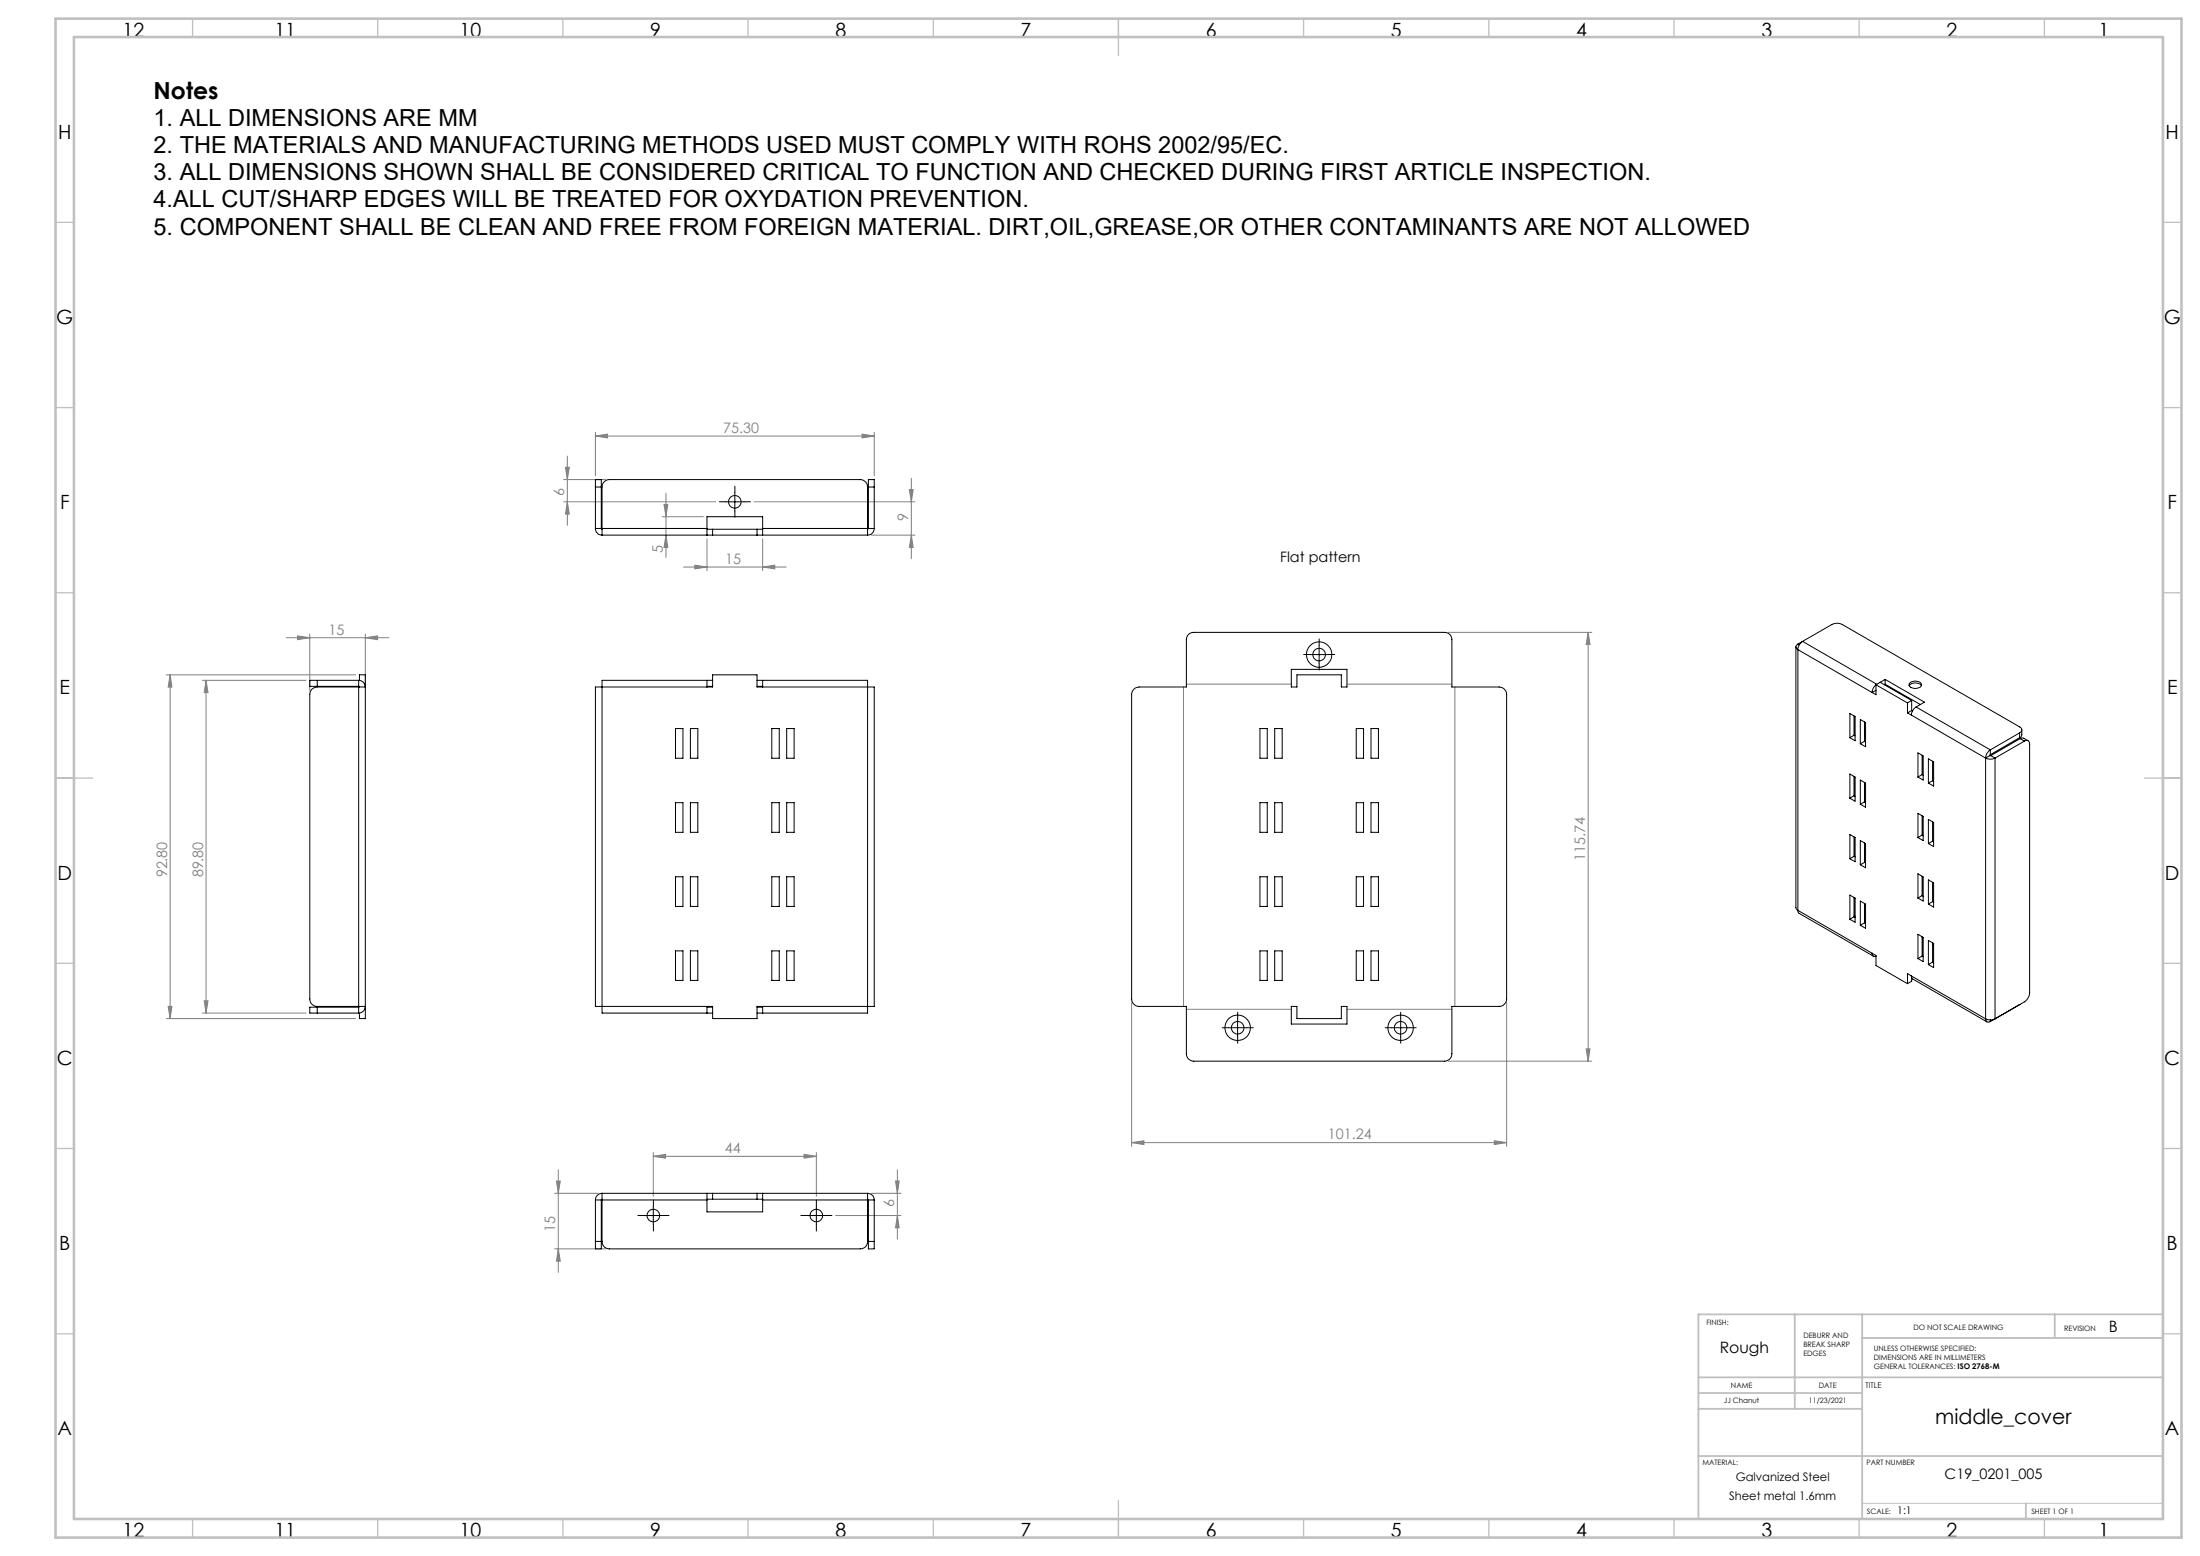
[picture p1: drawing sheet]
<svg xmlns="http://www.w3.org/2000/svg" width="594mm" height="420mm" viewBox="0 0 594 420" stroke-linecap="round" stroke-linejoin="round" font-family="sans-serif">
<g fill="none" stroke="#808080" stroke-width=".27">
<path d="M160.8 117.7l3.2-.5v1zM160.8 116.7v11.8M160.8 117.7h75.2M232.8 117.2l3.2 .5-3.2 .5zM236 116.7v11.8M152.2 135.4h41M152.2 129.5h11.3M152.7 126.1h1l-.5 3.4zM153.2 135.4l.5 3.4h-1zM153.2 123.1v18.7M178.8 139.5h11.1M179.3 136.2h1l-.5 3.3z"/>
<path d="M179.8 133.1v17.4M203.6 135.4h43.5M245.5 132.2h1.1l-.5 3.2zM246.1 129.1v21.7M179.8 144.4l.5 3.4h-1zM184.5 153.1h27.8M187.6 152.6l3.3 .5-3.3 .4zM190.9 145.5v8.5M205.9 153.1l3.3-.5v.9zM205.9 145.5v8.5M235.3 144.4h11.8M246.1 144.4l.5 3.4h-1.1z"/>
<path d="M77.3 172.1h27.7M80.3 171.6l3.3 .5-3.3 .6zM83.6 171.2v15.3M98.6 172.1l3.4-.5v1.1zM98.6 171.2v13.2M391 170.7h38.8M428.8 170.7v115.7M428.8 170.7l.5 3.3h-1zM44.9 182.2h51.1M45.9 182.2l.5 3.3h-1zM45.9 182.2v92.7M54.6 183.6h28"/>
<path d="M55.6 183.6l.6 3.4h-1.1zM55.6 183.6v89.9M319.5 185.4v86.3M320.3 184.7h28.4M363.7 184.7h28.3M392.8 185.4v86.3M44.9 274.9h51.1M45.4 271.7h1l-.5 3.2zM54.6 273.5h28M55.1 270.1h1.1l-.6 3.4zM305.5 270.7v38.7M320.3 272.4h28.4"/>
<path d="M363.7 272.4h28.3M406.8 270.7v38.7M391 286.4h38.8M428.3 283.1h1l-.5 3.3zM150.2 318.8h1.1l-.6 3.3zM150.7 315.8v27.6M176.4 312.1l3.3-.5v1zM176.4 311.1v11.8M176.4 312.1h44M217.1 311.6l3.3 .5-3.3 .5zM220.4 311.1v11.8M241.8 318.8h1l-.5 3.3z"/>
<path d="M242.3 315.8v18.7M305.5 308.4l3.4-.5v1zM305.5 308.4h101.3M403.5 307.9l3.3 .5-3.3 .5zM149.8 322.1h11.7M149.8 337.1h13.7M150.7 337.1l.6 3.3h-1.1zM225.6 328.1h17.7M235.3 322.1h8M242.3 328.1l.5 3.3h-1z"/>
</g>
<g fill="none" stroke="#000" stroke-width=".27" stroke-dasharray="30.5 1.3 1.3 1.3">
<path d="M195.9 135.4h-1.7M198.4 132.9v-1.7M198.4 137.9v1.7M200.9 135.4h1.7M353.7 176.7h-1.7M356.2 174.2v-1.7M356.2 179.2v1.7M358.7 176.7h1.7M331.7 277.4h-1.7M334.2 274.9v-1.7M334.2 279.9v1.7M336.7 277.4h1.7"/>
<path d="M375.7 277.4h-1.7M378.2 274.9v-1.7M378.2 279.9v1.7M380.7 277.4h1.7M173.9 328.1h-1.7M176.4 325.6v-1.7M176.4 330.6v1.7M178.9 328.1h1.7M217.9 328.1h-1.7M220.4 325.6v-1.7M220.4 330.6v1.7M222.9 328.1h1.7"/>
</g>
<path d="M195.9 135.4h5M198.4 132.9v5.1M353.7 176.7h5M356.2 174.2v5M331.7 277.4h5M334.2 274.9v5M375.7 277.4h5M378.2 274.9v5M173.9 328.1h5M176.4 325.6v5M217.9 328.1h5M220.4 325.6v5" fill="none" stroke="#000" stroke-width=".27"/>
<path d="M502.8 405.8h81.2" fill="none" stroke="#c0c0c0" stroke-width=".27"/>
<g fill="none" stroke="#c0c0c0" stroke-width=".35">
<path d="M52 5v5M102 5v5M152 5v5M202 5v5M252 5v5M302 5v10M352 5v5M402 5v5M452 5v5M502 5v5M552 5v5M15 60h5"/>
<path d="M584 60h5M15 110h5M584 110h5M15 160h5M584 160h5M15 210h10M579 210h10M15 260h5M584 260h5M15 310h5M584 310h5M15 360h5"/>
<path d="M584 360h5M52 410v5M102 410v5M152 410v5M202 410v5M252 410v5M302 405v10M352 410v5M402 410v5M452 410v5M502 410v5M552 410v5"/>
</g>
<path d="M484.6 354.8v25.5M502.8 354.8v55.2M554.8 354.8v6.4M584 354.8h-125.4v55.2M458.6 371.8h125.4M458.6 376h44.2M502.8 361.2h81.2M458.6 380.3h44.2M458.6 393h125.4M547 405.8v4.2" fill="none" stroke="#c0c0c0" stroke-width=".5"/>
<path d="M15 5h574v410h-574zM20 10h564v400h-564z" fill="none" stroke="#c0c0c0" stroke-width=".7"/>
<g fill="#808080">
<path d="M205.9 153.1l3.3-.5v.9zM187.6 152.6l3.3 .5-3.3 .4zM403.5 307.9l3.3 .5-3.3 .5zM305.5 308.4l3.4-.5v1z"/>
<path d="M160.8 117.7l3.2-.5v1zM232.8 117.2l3.2 .5-3.2 .5zM176.4 312.1l3.3-.5v1zM217.1 311.6l3.3 .5-3.3 .5z"/>
<path d="M80.3 171.6l3.3 .5-3.3 .6zM98.6 172.1l3.4-.5v1.1z"/>
<path d="M153.2 135.4l.5 3.4h-1zM152.7 126.1h1l-.5 3.4zM242.3 328.1l.5 3.3h-1zM241.8 318.8h1l-.5 3.3z"/>
<path d="M45.9 182.2l.5 3.3h-1zM45.4 271.7h1l-.5 3.2zM245.5 132.2h1.1l-.5 3.2zM246.1 144.4l.5 3.4h-1.1zM179.3 136.2h1l-.5 3.3zM179.8 144.4l.5 3.4h-1zM150.2 318.8h1.1l-.6 3.3zM150.7 337.1l.6 3.3h-1.1zM428.8 170.7l.5 3.3h-1zM428.3 283.1h1l-.5 3.3z"/>
<path d="M55.6 183.6l.6 3.4h-1.1zM55.1 270.1h1.1l-.6 3.4z"/>
</g>
<g fill="none" stroke="#000" stroke-width=".27">
<path d="M160.8 131.5v-2h1.5v2M160.8 131.5v11.1M160.8 131.5h1.5M162.3 131.5v11.1M234.5 131.5v-2h1.5v2M234.5 131.5h1.5M234.5 131.5v11.1M236 131.5v11.1M160.8 142.6a1.81 1.81 0 0 0 1.8 1.8M160.8 142.6h1.5M162.3 142.6l.3 .3M162.6 142.6v-11.1a1.99 1.99 0 0 1 1.9-2h67.8a1.99 1.99 0 0 1 1.9 2v11.1"/>
<path d="M162.6 142.6v1.8M162.6 144.4h71.6M162.6 142.6h28.3M190.9 142.6v1.8M190.9 142.9h15M190.9 142.6v-3.1h15v3.1M192.4 142.9v1.5M204.4 142.9v1.5M205.9 142.6v1.8M205.9 142.6h28.3M234.2 142.6v1.8M234.5 142.6l-.3 .3"/>
<path d="M234.5 142.6h1.5M236 142.6a1.81 1.81 0 0 1-1.8 1.8M320.9 171.3l.7-.5 .7-.1h67.7a1.93 1.93 0 0 1 2 2v12.7h12.8a2.05 2.05 0 0 1 2 2v82.2a2.05 2.05 0 0 1-2 2.1h-12.8v12.7a1.99 1.99 0 0 1-2 2h-67.7a1.99 1.99 0 0 1-2-2v-12.7h-12.7a2.05 2.05 0 0 1-2.1-2.1v-82.2a2.05 2.05 0 0 1 2.1-2h12.7v-12.7l.2-.8zM484.9 174.6v70.4l.5 .7M485.4 173.9a.78 .78 0 0 0-.5 .7 .78 .78 0 0 0 .5 .7M485.4 175.3v70.4M485.4 175.3l20.1 11.6M485.4 173.9l.4 .2M486.7 173.2l-1.3 .7M486.7 173.1l7.9-4.5a3 3 0 0 1 2.8 0l47.9 27.6a.85 .85 0 0 1 .6 .8 .85 .85 0 0 1-.6 .8M486.7 173.1a2.69 2.69 0 0 0-1.3 2.2M486.7 173.1l20 11.6"/>
<path d="M85.7 183.6h-2.1v1.7h2.1M85.7 183.6h11.1M85.7 185.3h11.1M85.7 183.6v1.7M96.8 185.4h-11.1a1.99 1.99 0 0 0-2.1 2v82.2a1.99 1.99 0 0 0 2.1 2.1h11.1M96.8 183.6a1.75 1.75 0 0 1 1.8 1.8h-1.8M96.8 185.3l.2 .1M96.8 183.6v1.7M96.8 185.4v86.3M97 183.7v-1.5h1.6v92.7h-1.6v-1.4M162.6 185.4h-1.8v86.3h1.8M162.6 185.4v86.3"/>
<path d="M162.6 185.4h29.8v-3.2h12v3.2h29.8M182.4 196.7h2v8h-2zM186.4 196.7h2v8h-2zM190.9 183.6v1.8M190.9 185.3h1.5M192.4 183.6h-29.8v1.8M204.4 183.6h29.8v1.8M204.4 185.3h1.5M205.9 183.6v1.8M208.4 196.7h2v8h-2zM212.4 196.7h2v8h-2zM234.2 185.4h1.8v86.3h-1.8"/>
<path d="M234.2 185.4v86.3M340.2 196.7h2v8h-2zM344.2 196.7h2v8h-2zM348.7 180.7h15v4.7h-1.5v-3.2h-12v3.2h-1.5zM366.2 196.7h2v8h-2zM370.2 196.7h2v8h-2zM499.5 192.6l1.4 .8v6.5l-1.4-.8zM500.6 198.5l-1.1 .6M500.6 193.2v5.3M500.6 198.5l.3 .1M502.3 194.2l1.4 .8v6.6l-1.4-.9zM503.4 194.9v5.2"/>
<path d="M506.5 184.8a3 3 0 0 0-1 2.1M506.5 184.8v2.7l-1-.6M506.5 184.8l8.5 4.9M506.5 186.3l-1 .6M507.6 184.2l-1.1 .6M507.6 184.2l8.5 4.9M509 183.4l10.6 6.1-2.3 1.3M509 183.4l-1.4 .8M509 183.4v1.3M509 184.7l9.5 5.5M509 184.7l-.2 .1M515 189.7v2.7"/>
<path d="M515 192.4l1.1 .6M515.5 185.1a2.17 2.17 0 0 1 3.3 0M515.7 184.3a2.2 2.2 0 0 1 3.1 .4 1.85 1.85 0 0 1-2.6 .9l-.7-.4-.1-.5zM516.1 193l20 11.6M516.1 189.1l-1.1 .6M516.1 191.8l-1.1 .6M516.1 189.1v2.7M516.1 191.8l.3 .1M517.3 190.8a2.7 2.7 0 0 0-1.2 2.2M517.3 190.8l20.1 11.6M545.3 197.8l-7.9 4.6M545.3 197.8v1.3"/>
<path d="M545.3 199.1l-7.9 4.6M545.4 199.4l.8-.2 1.4 .7M545.4 199.4l-7.9 4.6M545.4 199.4l1.2 .6M545.9 197v1.6l-.6 .5M182.4 216.7h2v8h-2zM186.4 216.7h2v8h-2zM208.4 216.7h2v8h-2zM212.4 216.7h2v8h-2zM340.2 216.7h2v8h-2zM344.2 216.7h2v8h-2zM366.2 216.7h2v8h-2z"/>
<path d="M370.2 216.7h2v8h-2zM499.5 208.9l1.4 .8v6.6l-1.4-.8zM500.6 209.6v5.2M500.6 214.8l-1.1 .7M500.6 214.8l.3 .2M502.3 210.6l1.4 .8v6.5l-1.4-.8zM503.4 200.1l-1.1 .6M503.4 211.2v5.2M503.4 200.1l.3 .2M503.4 216.4l-1.1 .7M503.4 216.4l.3 .2M517.8 203.2l1.5 .8v6.6l-1.5-.9z"/>
<path d="M517.8 219.6l1.5 .8v6.5l-1.5-.8zM519 209.1l-1.2 .6M519 203.9v5.2M519 209.1l.3 .2M520.7 204.8l1.4 .9v6.5l-1.4-.8zM521.8 210.7l-1.1 .7M521.8 205.5v5.2M521.8 210.7l.3 .2M536.1 204.6a3 3 0 0 0 2.6 0M536.1 204.6v70.4M537.2 204h.3M537.2 204l-1.1 .6"/>
<path d="M537.4 202.4a2.69 2.69 0 0 0-1.3 2.2M537.4 203.7l-.2 .3M537.4 202.4v1.3M537.5 204l1.2 .6M538.7 204.6v70.4a3 3 0 0 1-2.6 0M546.6 200a.86 .86 0 0 1 1-.1 .86 .86 0 0 1 .4 1v67.1a3.2 3.2 0 0 1-1.4 2.4l-9.2 5.3M546.6 200l-7.9 4.6M182.4 236.7h2v8h-2zM186.4 236.7h2v8h-2zM208.4 236.7h2v8h-2zM212.4 236.7h2v8h-2zM340.2 236.7h2v8h-2z"/>
<path d="M344.2 236.7h2v8h-2zM366.2 236.7h2v8h-2zM370.2 236.7h2v8h-2zM499.5 225.3l1.4 .8v6.5l-1.4-.8zM500.6 225.9v5.2M500.6 231.1l-1.1 .7M500.6 231.1l.3 .2M502.3 226.9l1.4 .8v6.5l-1.4-.8zM503.4 227.5v5.3M503.4 232.8l-1.1 .6M503.4 232.8l.3 .1M517.8 235.8l1.5 .9v6.5l-1.5-.8z"/>
<path d="M519 220.2v5.2M519 236.5v5.2M519 225.4l-1.2 .7M519 225.4l.3 .2M520.7 221.2l1.4 .8v6.5l-1.4-.8zM520.7 237.5l1.4 .8v6.5l-1.4-.8zM521.8 221.8v5.2M521.8 238.1v5.3M521.8 227l-1.1 .7M521.8 227l.3 .2M182.4 256.7h2v7.9h-2zM186.4 256.7h2v7.9h-2z"/>
<path d="M208.4 256.7h2v7.9h-2zM212.4 256.7h2v7.9h-2zM340.2 256.7h2v7.9h-2zM344.2 256.7h2v7.9h-2zM366.2 256.7h2v7.9h-2zM370.2 256.7h2v7.9h-2zM485.4 245.7l.4 .8 20 11.6M485.4 245.7l20.1 11.6M499.5 241.6l1.4 .8v6.5l-1.4-.8zM500.6 242.2v5.3M500.6 242.4l.3 .2M500.6 247.2l.3 .1"/>
<path d="M500.6 247.5l-1.1 .6M500.6 247.5l.3 .1M502.3 243.2l1.4 .8v6.6l-1.4-.9zM503.4 243.9v5.2M503.4 244l.3 .2M503.4 249.1l-1.1 .6M503.4 249.1l.3 .2M505.5 257.3a.77 .77 0 0 0 1 .8M505.5 257.3l1 .6v2.7l8.5 4.9M517.8 252.2l1.5 .8v6.6l-1.5-.9zM519 252.9v5.2M519 241.7l-1.2 .7"/>
<path d="M519 241.7l.3 .2M519 253l.3 .2M519 258.1l-1.2 .6M519 258.1l.3 .2M520.7 253.8l1.4 .9v6.5l-1.4-.8zM521.8 254.5v5.2M521.8 243.4l-1.1 .6M521.8 243.4l.3 .1M521.8 254.7l.3 .1M521.8 259.7l-1.1 .7M521.8 259.7l.3 .2M85.7 271.9h-2.1v1.6h2.1"/>
<path d="M85.7 273.5h11.1M85.7 271.9h11.1M85.7 271.9v1.6M96.8 271.7h1.8a1.77 1.77 0 0 1-1.8 1.8M96.8 271.9v1.6M97 271.7l-.2 .2M162.6 271.7v1.8h29.8M162.6 271.7h29.8v3.2h12v-3.2h29.8M190.9 271.7v1.8M190.9 271.9h1.5M204.4 271.9h1.5M205.9 271.7v1.8"/>
<path d="M234.2 271.7v1.8h-29.8M348.7 271.7h1.5v3.2h12v-3.2h1.5v4.7h-15zM516.1 263.4l.3 .8 20.1 11.6M516.1 263.4l-1.1-.6v2.7M516.1 263.4l20 11.6M516.1 263.9v.9l-1.1 .7M536.1 275a.78 .78 0 0 0 .4 .8 .78 .78 0 0 0 .9-.1M537.4 275.3v.4M545.3 271.2h.1M160.8 335.1v2h1.5v-2M160.8 323.9v11.2M160.8 323.9h1.5"/>
<path d="M160.8 335.1h1.5M162.3 323.9v11.2M162.6 323.9v11.2a1.93 1.93 0 0 0 1.9 2h67.8a1.93 1.93 0 0 0 1.9-2v-11.2M162.6 322.1v1.8M162.6 323.7l-.3 .2M162.6 322.1a1.81 1.81 0 0 0-1.8 1.8M162.6 322.1h71.6M162.6 323.9h28.3M190.9 322.1v1.8M190.9 323.9v3.2h15v-3.2M190.9 323.7h15M192.4 322.1v1.6"/>
<path d="M204.4 322.1v1.6M205.9 322.1v1.8M205.9 323.9h28.3M234.2 322.1v1.8M234.2 322.1a1.81 1.81 0 0 1 1.8 1.8M234.2 323.7l.3 .2M234.5 335.1v2h1.5v-2M234.5 323.9v11.2M234.5 323.9h1.5M234.5 335.1h1.5M236 323.9v11.2"/>
<circle cx="198.4" cy="135.4" r="1.7"/>
<circle cx="356.2" cy="176.7" r="3.4"/>
<circle cx="356.2" cy="176.7" r="1.7"/>
<circle cx="334.2" cy="277.4" r="3.4"/>
<circle cx="334.2" cy="277.4" r="1.7"/>
<circle cx="378.2" cy="277.4" r="3.4"/>
<circle cx="378.2" cy="277.4" r="1.7"/>
<circle cx="176.4" cy="328.1" r="1.7"/>
<circle cx="220.4" cy="328.1" r="1.7"/>
</g>
<g font-size="6.3">
<text x="41.5" y="26.7">Notes</text>
<text x="41.5" y="34">1. ALL DIMENSIONS ARE MM</text>
<text x="41.5" y="41.3">2. THE MATERIALS AND MANUFACTURING METHODS USED MUST COMPLY WITH ROHS 2002/95/EC.</text>
<text x="41.5" y="48.7">3. ALL DIMENSIONS SHOWN SHALL BE CONSIDERED CRITICAL TO FUNCTION AND CHECKED DURING FIRST ARTICLE INSPECTION.</text>
<text x="41.5" y="56">4.ALL CUT/SHARP EDGES WILL BE TREATED FOR OXYDATION PREVENTION.</text>
<text x="41.5" y="63.3">5. COMPONENT SHALL BE CLEAN AND FREE FROM FOREIGN MATERIAL. DIRT,OIL,GREASE,OR OTHER CONTAMINANTS ARE NOT ALLOWED</text>
</g>
<text font-size="5.6" x="522.5" y="384.5">middle_cover</text>
<g font-size="5.3">
<text x="33.1" y="9.9">12</text>
<text x="74.1" y="9.9">11</text>
<text x="124.1" y="9.9">10</text>
<text x="175.6" y="9.9">9</text>
<text x="225.6" y="9.9">8</text>
<text x="275.6" y="9.9">7</text>
<text x="325.6" y="9.9">6</text>
<text x="375.6" y="9.9">5</text>
<text x="425.6" y="9.9">4</text>
<text x="475.6" y="9.9">3</text>
<text x="525.6" y="9.9">2</text>
<text x="566.6" y="9.9">1</text>
<text x="15.7" y="37.4">H</text>
<text x="584.7" y="37.4">H</text>
<text x="15.2" y="87.4">G</text>
<text x="584.2" y="87.4">G</text>
<text x="16.2" y="137.4">F</text>
<text x="585.2" y="137.4">F</text>
<text x="16.1" y="187.4">E</text>
<text x="585.1" y="187.4">E</text>
<text x="15.5" y="237.4">D</text>
<text x="584.5" y="237.4">D</text>
<text x="15.4" y="287.4">C</text>
<text x="584.4" y="287.4">C</text>
<text x="16" y="337.4">B</text>
<text x="585" y="337.4">B</text>
<text x="15.5" y="387.4">A</text>
<text x="584.5" y="387.4">A</text>
<text x="33.1" y="414.9">12</text>
<text x="74.1" y="414.9">11</text>
<text x="124.1" y="414.9">10</text>
<text x="175.6" y="414.9">9</text>
<text x="225.6" y="414.9">8</text>
<text x="275.6" y="414.9">7</text>
<text x="325.6" y="414.9">6</text>
<text x="375.6" y="414.9">5</text>
<text x="425.6" y="414.9">4</text>
<text x="475.6" y="414.9">3</text>
<text x="525.6" y="414.9">2</text>
<text x="566.6" y="414.9">1</text>
</g>
<g font-size="4.2">
<text x="569.3" y="359.6">B</text>
<text x="464.3" y="365.2">Rough</text>
</g>
<g font-size="3.9" fill="#808080">
<text x="195.3" y="116.8">75.30</text>
<text x="152.4" y="133.9" transform="rotate(-90 152.4 133.9)">6</text>
<text x="245.2" y="140.8" transform="rotate(-90 245.2 140.8)">9</text>
<text x="179" y="149.4" transform="rotate(-90 179 149.4)">5</text>
<text x="195.8" y="152.2">15</text>
<text x="88.7" y="171.3">15</text>
<text x="428" y="232.4" transform="rotate(-90 428 232.4)">115.74</text>
<text x="45.1" y="236.9" transform="rotate(-90 45.1 236.9)">92.80</text>
<text x="54.8" y="236.9" transform="rotate(-90 54.8 236.9)">89.80</text>
<text x="195.7" y="311.2">44</text>
<text x="358.5" y="307.6">101.24</text>
<text x="241.5" y="325.9" transform="rotate(-90 241.5 325.9)">6</text>
<text x="149.9" y="332.7" transform="rotate(-90 149.9 332.7)">15</text>
</g>
<g font-size="3.9">
<text x="345.6" y="151.8">Flat pattern</text>
<text x="525.1" y="399.3">C19_0201_005</text>
</g>
<g font-size="3.2">
<text x="468.7" y="399.7">Galvanized Steel</text>
<text x="466.9" y="404.8">Sheet metal 1.6mm</text>
</g>
<text font-size="2.8" x="512.3" y="408.6">1:1</text>
<text font-size="2.1" x="503.7" y="374.6">TITLE</text>
<g font-size="2">
<text x="460.8" y="357.6">FINISH:</text>
<text x="516.6" y="359">DO NOT SCALE DRAWING</text>
<text x="557.3" y="359.2">REVISION</text>
<text x="486.9" y="361.1">DEBURR AND</text>
<text x="486.9" y="363.6">BREAK SHARP</text>
<text x="506" y="364.6">UNLESS OTHERWISE SPECIFIED:</text>
<text x="486.9" y="366.1">EDGES</text>
<text x="506" y="367.1">DIMENSIONS ARE IN MILLIMETERS</text>
<text x="506" y="369.6">GENERAL TOLERANCES: ISO 2768-M</text>
<text x="467.4" y="374.6">NAME</text>
<text x="491.1" y="374.6">DATE</text>
<text x="465.5" y="378.7">JJ Chanut</text>
<text x="488.4" y="378.6">11/23/2021</text>
<text x="459.6" y="395.5">MATERIAL:</text>
<text x="504" y="395.5">PART NUMBER</text>
<text x="504.1" y="408.6">SCALE:</text>
<text x="548.5" y="408.6">SHEET 1 OF 1</text>
</g>
</svg>
